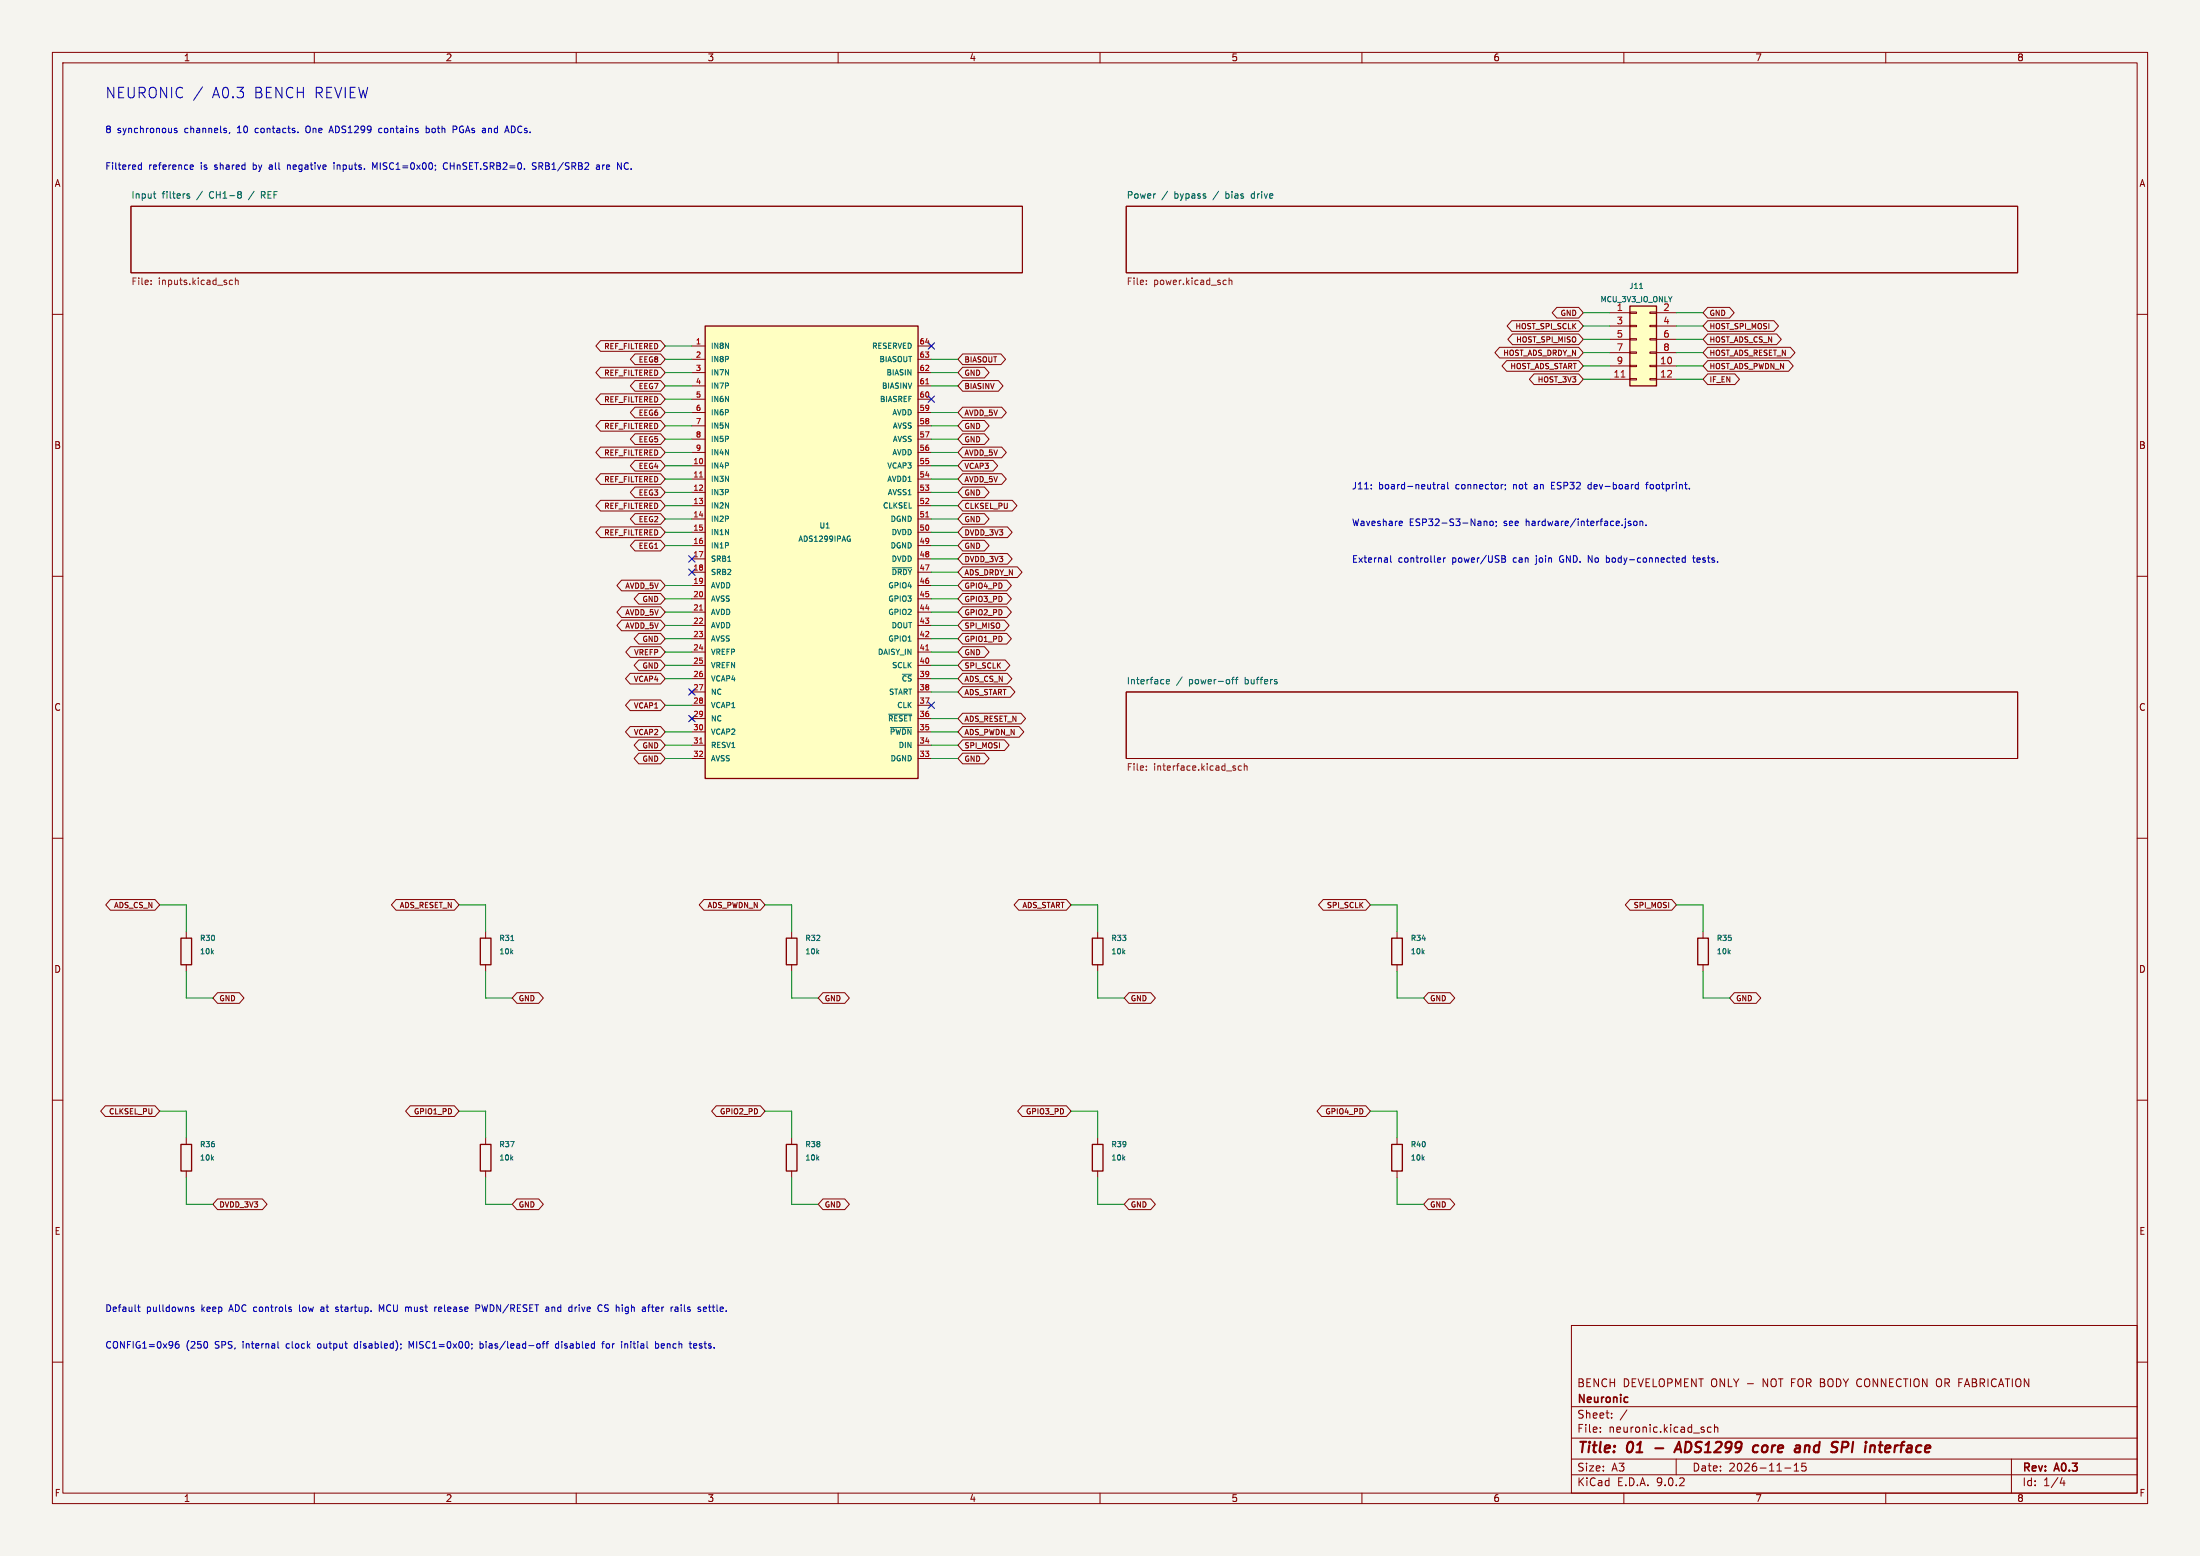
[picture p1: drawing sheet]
<svg xmlns="http://www.w3.org/2000/svg" width="420mm" height="297mm" viewBox="0 0 420 297" stroke-linecap="round" stroke-linejoin="round" font-family="sans-serif">
<path d="M0 0h420v297h-420z" fill="#f5f4ef" stroke="#f5f4ef" stroke-width=".19"/>
<g fill="none" stroke="#840000" stroke-width=".19">
<path d="M10 10h400v277h-400zM12 12h396v273h-396zM60 10v2M110 10v2M160 10v2M210 10v2M260 10v2M310 10v2M360 10v2M25 39.4h170.2v12.7h-170.2zM215 39.4h170.2v12.7h-170.2zM10 60h2"/>
<path d="M408 60h2M10 110h2M408 110h2M215 132.1h170.2v12.7h-170.2zM10 160h2M408 160h2M35.6 177.8v1.3M92.7 177.8v1.3M151.1 177.8v1.3M209.5 177.8v1.3M266.7 177.8v1.3M325.1 177.8v1.3"/>
<path d="M35.6 184.2v1.2M92.7 184.2v1.2M151.1 184.2v1.2M209.5 184.2v1.2M266.7 184.2v1.2M325.1 184.2v1.2M10 210h2M92.7 217.2v1.2M151.1 217.2v1.2M209.5 217.2v1.2M266.7 217.2v1.2M408 210h2"/>
<path d="M92.7 223.5v1.3M151.1 223.5v1.3M209.5 223.5v1.3M266.7 223.5v1.3M300 253h108v32h-108zM10 260h2M300 278.5h108M300 274.5h108M300 268.5h108M305.5 273.2v.2M305.5 272.5v.1M307.7 270.5v.2"/>
<path d="M307.7 269.8v.1M310.6 269.1l-1.3 1.9M320 278.5v3M326.7 272.5l-.5-.1-.3 .3 .2 .6h.6M327.3 272.5l.2-.1 .4 .1v.9M327.3 271.9v1.5M342.5 279.7l.4-.4v1.5M344.7 279.3h-.7l-.1 .7 .3-.1h.5l.1 .2-.1 .5-.2 .2-.6-.2M384 278.5v6.5M408 260h2M60 285v2M110 285v2"/>
<path d="M160 285v2M210 285v2M260 285v2M300 281.5h108M310 285v2M340.7 280.2h1.2M342.5 280.8h.9M360 285v2M393.7 282l-.4 1.1h.9M394 282.6v1"/>
</g>
<path d="M316 276.4h1.5M319.6 277.2l.9-2 .5 2M319.9 276.6h.9M334.8 277.1h.7M335.7 276a.66 .66 0 0 0-1 .3M336.4 276.3v.7M344.6 275.9l-.1 1.3M345.2 275.9l-.6 .2M351.8 275.2l.9 .1a.58 .58 0 0 1-.3 1h-.8M360.3 275.9l-.4 .3-.1 .7 .3 .3M360.9 276.3l-1 .2" fill="none" stroke="#840000" stroke-width=".4"/>
<path d="M310.6 266.7l.2 .1M310.8 267.6l-.2 .1" fill="none" stroke="#840000" stroke-width=".3"/>
<g fill="none" stroke="#006464" stroke-width=".19">
<path d="M29.3 37h.5M29.5 37.8h.3M35.7 37.2l.5 .4-.2 .2h-.3M36.2 37.1l-.3-.1-.2 .2M45.8 36.6l.3 .2-.3 .3 .3 .3v.2l-.3 .2M49.9 37.2h.5M50.4 36.6h-.5v1.2M239 37.1l-.1 .1 .1 .6M222.7 130.1l.6-.1-.1-.2-.4-.1-.1 .2v.6h.5M235.1 129.7h.5M235.6 129.3l-.3 .2v1M235.8 129.7h.5"/>
<path d="M236.3 129.3l-.3 .2v1M97.5 179.5h.6"/>
</g>
<g fill="none" stroke="#725600" stroke-width=".19">
<path d="M28.8 54.2v.1M28.8 53.5v.2M43.8 54.1l.2 .2h.4M44.4 53.5h-.4l-.2 .2M44.9 53.6l.2-.1h.3l.1 .8M44.9 53.1v1.2M218.8 53.5v.2M218.8 54.2v.1M233.7 53.5h.4M234.1 54.3h-.4M234.6 53.6l.2-.1h.3l.1 .8M234.6 53.1v1.2"/>
<path d="M218.8 146.9v.1M218.8 146.2v.2M235.8 146.7v.3M237 146.2h-.4l-.2 .2 .1 .6h.5M237.5 146.3l.2-.1h.3l.1 .8M237.5 145.8v1.2"/>
</g>
<path d="M34.5 179.1h2.1v5.1h-2.1zM91.7 179.1h2v5.1h-2zM150.1 179.1h2v5.1h-2zM208.5 179.1h2.1v5.1h-2.1zM265.7 179.1h2v5.1h-2zM324.1 179.1h2v5.1h-2zM91.7 218.4h2v5.1h-2zM150.1 218.4h2v5.1h-2zM208.5 218.4h2.1v5.1h-2.1zM265.7 218.4h2v5.1h-2z" fill="none" stroke="#840000" stroke-width=".25"/>
<path d="M134.6 62.2h40.7v86.4h-40.7z" fill="#ffffc2"/>
<path d="M134.6 62.2h40.7v86.4h-40.7z" fill="none" stroke="#840000" stroke-width=".25"/>
<g fill="none" stroke="#840000" stroke-width=".19">
<path d="M132.1 66h2.5M132.1 68.6h2.5M132.1 71.1h2.5M132.1 73.7h2.5M132.1 76.2h2.5M132.1 78.7h2.5M175.3 66h2.5M175.3 68.6h2.5M175.3 71.1h2.5M175.3 73.7h2.5M175.3 76.2h2.5M175.3 78.7h2.5"/>
<path d="M177.4 65.7l.8 .7M178.2 65.7l-.8 .7M132.1 81.3h2.5M132.1 83.8h2.5M132.1 86.4h2.5M132.1 88.9h2.5M132.1 91.4h2.5M132.1 94h2.5M132.1 96.5h2.5M132.1 99.1h2.5M175.3 81.3h2.5M175.3 83.8h2.5"/>
<path d="M175.3 86.4h2.5M175.3 88.9h2.5M175.3 91.4h2.5M175.3 94h2.5M175.3 96.5h2.5M175.3 99.1h2.5M132.1 101.6h2.5M132.1 104.1h2.5M132.1 106.7h2.5M132.1 109.2h2.5M132.1 111.8h2.5M132.1 114.3h2.5"/>
<path d="M132.1 116.8h2.5M132.1 119.4h2.5M175.3 101.6h2.5M175.3 104.1h2.5M175.3 106.7h2.5M175.3 109.2h2.5M175.3 111.8h2.5M175.3 114.3h2.5M175.3 116.8h2.5M175.3 119.4h2.5M131.7 131.7l.8 .8M131.7 136.8l.8 .7"/>
<path d="M132.1 121.9h2.5M132.1 124.5h2.5M132.1 127h2.5M132.1 129.5h2.5M132.1 132.1h2.5M132.1 134.6h2.5M132.1 137.2h2.5M132.1 139.7h2.5M132.5 131.7l-.8 .8M132.5 136.8l-.8 .7M175.3 121.9h2.5M175.3 124.5h2.5"/>
<path d="M175.3 127h2.5M175.3 129.5h2.5M175.3 132.1h2.5M175.3 134.6h2.5M175.3 137.2h2.5M175.3 139.7h2.5M132.1 142.2h2.5M132.1 144.8h2.5M175.3 142.2h2.5M175.3 144.8h2.5"/>
</g>
<path d="M176.7 73.3h.6M133.5 91.1h.6M176.7 98.7h.6M133.5 116.5h.6M176.7 124.1h.6M133.5 141.9h.6" fill="none" stroke="#a90000" stroke-width=".19"/>
<path d="M162.1 102.3l.2 .1M162.1 102.9h.2v.3l-.2 .1M170.3 108.4h3.7M169.6 136.3h4.4M170 138.9h4M172.3 128.7h1.7" fill="none" stroke="#006464" stroke-width=".19"/>
<path d="M311.1 58.4h5.1v15.3h-5.1z" fill="#ffffc2"/>
<path d="M311.1 58.4h5.1v15.3h-5.1zM34.5 218.4h2.1v5.1h-2.1z" fill="none" stroke="#840000" stroke-width=".25"/>
<g fill="none" stroke="#840000" stroke-width=".19">
<path d="M297.2 58.7h4.2l.9 1-.9 1h-4.2l-.9-1zM307.3 59.7h3.8M311.1 59.6h1.3v.2h-1.3zM315 59.6h1.2v.2h-1.2zM316.2 59.7h3.8M326 58.7h4.2l.9 1-.9 1h-4.2l-.9-1zM114.6 75.2h11.5l.9 1-.9 1h-11.5l-.8-1zM114.6 70.1h11.5l.9 1-.9 1h-11.5l-.8-1zM114.6 65h11.5l.9 1-.9 1.1h-11.5l-.8-1.1zM121.2 77.7h4.9l.9 1-.9 1.1h-4.9l-.9-1.1zM121.2 67.6h4.9l.9 1-.9 1h-4.9l-.9-1zM121.2 72.6h4.9l.9 1.1-.9 1h-4.9l-.9-1z"/>
<path d="M183.8 77.7h7.4l.9 1-.9 1.1h-7.4l-.9-1.1zM183.8 67.6h7.3l.9 1-.9 1h-7.3l-.9-1zM183.8 70.1h4.1l.9 1-.9 1h-4.1l-.9-1zM183.8 72.6h6.8l.9 1.1-.9 1h-6.8l-.9-1zM286.3 66.3h15.1l.9 1-.9 1h-15.1l-.9-1zM287.6 68.8h13.8l.9 1.1-.9 1h-13.8l-.9-1zM288.6 61.2h12.8l.9 1-.9 1h-12.8l-.9-1zM288.7 63.8h12.7l.9 1-.9 1h-12.7l-.8-1zM292.9 71.4h8.5l.9 1-.9 1h-8.5l-.9-1zM307.3 62.2h3.8M307.3 64.8h3.8M307.3 67.3h3.8"/>
<path d="M307.3 69.9h3.8M307.3 72.4h3.8M311.1 62.1h1.3v.3h-1.3zM311.1 64.6h1.3v.3h-1.3zM311.1 67.2h1.3v.2h-1.3zM311.1 69.7h1.3v.3h-1.3zM311.1 72.3h1.3v.2h-1.3zM315 62.1h1.2v.3h-1.2zM315 64.6h1.2v.3h-1.2zM315 67.2h1.2v.2h-1.2zM315 69.7h1.2v.3h-1.2zM315 72.3h1.2v.2h-1.2z"/>
<path d="M316.2 62.2h3.8M316.2 64.8h3.8M316.2 67.3h3.8M316.2 69.9h3.8M316.2 72.4h3.8M326 68.8h15.4l.9 1.1-.9 1h-15.4l-.9-1zM326 71.4h5.2l.9 1-.9 1h-5.2l-.9-1zM326 66.3h15.8l.9 1-.9 1h-15.8l-.9-1zM326 63.8h13.2l.9 1-.9 1h-13.2l-.9-1zM326 61.2h12.6l.9 1-.9 1h-12.6l-.9-1zM114.6 80.3h11.5l.9 1-.9 1h-11.5l-.8-1zM114.6 85.3h11.5l.9 1.1-.9 1h-11.5l-.8-1z"/>
<path d="M114.6 90.4h11.5l.9 1-.9 1.1h-11.5l-.8-1.1zM114.6 95.5h11.5l.9 1-.9 1h-11.5l-.8-1zM121.2 93h4.9l.9 1-.9 1h-4.9l-.9-1zM121.2 87.9h4.9l.9 1-.9 1h-4.9l-.9-1zM121.2 82.8h4.9l.9 1-.9 1h-4.9l-.9-1zM121.2 98h4.9l.9 1.1-.9 1h-4.9l-.9-1zM183.8 93h4.1l.9 1-.9 1h-4.1l-.9-1zM183.8 98h4.1l.9 1.1-.9 1h-4.1l-.9-1zM183.8 95.5h9.5l.8 1-.8 1h-9.5l-.9-1zM183.8 90.4h7.4l.9 1-.9 1.1h-7.4l-.9-1.1zM183.8 87.9h5.8l.9 1-.9 1h-5.8l-.9-1zM183.8 85.3h7.4l.9 1.1-.9 1h-7.4l-.9-1z"/>
<path d="M183.8 82.8h4.1l.9 1-.9 1h-4.1l-.9-1zM183.8 80.3h4.1l.9 1-.9 1h-4.1l-.9-1zM114.6 100.6h11.5l.9 1-.9 1h-11.5l-.8-1zM118.7 110.7h7.4l.9 1.1-.9 1h-7.4l-.9-1zM118.7 115.8h7.4l.9 1-.9 1.1h-7.4l-.9-1.1zM118.7 118.4h7.4l.9 1-.9 1h-7.4l-.9-1zM121.2 103.1h4.9l.9 1-.9 1.1h-4.9l-.9-1.1zM121.9 113.3h4.2l.9 1-.9 1h-4.2l-.8-1zM183.8 100.6h8.5l.9 1-.9 1h-8.5l-.9-1zM183.8 105.7h8.5l.9 1-.9 1h-8.5l-.9-1zM183.8 108.2h10.4l.9 1-.9 1h-10.4l-.9-1zM183.8 110.7h8.4l.9 1.1-.9 1h-8.4l-.9-1z"/>
<path d="M183.8 113.3h8.4l.9 1-.9 1h-8.4l-.9-1zM183.8 115.8h8.4l.9 1-.9 1.1h-8.4l-.9-1.1zM183.8 118.4h8l.8 1-.8 1h-8l-.9-1zM183.8 103.1h4.1l.9 1-.9 1.1h-4.1l-.9-1.1zM120.3 138.7h5.8l.9 1-.9 1h-5.8l-.9-1zM120.3 133.6h5.8l.9 1-.9 1h-5.8l-.9-1zM120.3 128.5h5.8l.9 1-.9 1.1h-5.8l-.9-1.1zM120.4 123.4h5.7l.9 1.1-.9 1h-5.7l-.9-1zM121.9 126h4.2l.9 1-.9 1h-4.2l-.8-1zM121.9 120.9h4.2l.9 1-.9 1h-4.2l-.8-1zM183.8 120.9h8.4l.9 1-.9 1h-8.4l-.9-1zM183.8 123.4h4.1l.9 1.1-.9 1h-4.1l-.9-1z"/>
<path d="M183.8 126h8.1l.9 1-.9 1h-8.1l-.9-1zM183.8 128.5h8.5l.9 1-.9 1.1h-8.5l-.9-1.1zM183.8 136.1h11.1l.9 1.1-.9 1h-11.1l-.9-1zM183.8 138.7h10.8l.8 1-.8 1h-10.8l-.9-1zM183.8 131.1h9.1l.9 1-.9 1h-9.1l-.9-1zM121.9 143.8h4.2l.9 1-.9 1h-4.2l-.8-1zM121.9 141.2h4.2l.9 1-.9 1.1h-4.2l-.8-1.1zM183.8 141.2h8l.8 1-.8 1.1h-8l-.9-1.1zM183.8 143.8h4.1l.9 1-.9 1h-4.1l-.9-1zM21.1 171.7h8.5l.9 1-.9 1h-8.5l-.9-1zM75.6 171.7h11.1l.9 1-.9 1h-11.1l-.9-1zM134.4 171.7h10.8l.8 1-.8 1h-10.8l-.9-1z"/>
<path d="M194.5 171.7h9.1l.9 1-.9 1h-9.1l-.9-1zM252.6 171.7h8.1l.9 1-.9 1h-8.1l-.9-1zM311.2 171.7h8l.8 1-.8 1h-8l-.9-1zM41.5 189.5h4.2l.9 1-.9 1h-4.2l-.9-1zM98.7 189.5h4.1l.9 1-.9 1h-4.1l-.9-1zM157.1 189.5h4.2l.9 1-.9 1h-4.2l-.9-1zM215.5 189.5h4.2l.9 1-.9 1h-4.2l-.9-1zM272.7 189.5h4.1l.9 1-.9 1h-4.1l-.9-1zM331.1 189.5h4.2l.8 1-.8 1h-4.2l-.9-1zM20.1 211.1h9.5l.9 1-.9 1h-9.5l-.9-1zM35.6 217.2v1.2M78.3 211.1h8.4l.9 1-.9 1h-8.4l-.9-1z"/>
<path d="M136.7 211.1h8.5l.8 1-.8 1h-8.5l-.8-1zM195.2 211.1h8.4l.9 1-.9 1h-8.4l-.9-1zM252.3 211.1h8.4l.9 1-.9 1h-8.4l-.9-1zM35.6 223.5v1.3M41.5 228.9h8.6l.9 1-.9 1h-8.6l-.9-1zM98.7 228.9h4.1l.9 1-.9 1h-4.1l-.9-1zM157.1 228.9h4.2l.9 1-.9 1h-4.2l-.9-1zM215.5 228.9h4.2l.9 1-.9 1h-4.2l-.9-1zM272.7 228.9h4.1l.9 1-.9 1h-4.1l-.9-1z"/>
</g>
<path d="M309.5 72h.7" fill="none" stroke="#a90000" stroke-width=".19"/>
<path d="M313 55.1h.6" fill="none" stroke="#006464" stroke-width=".19"/>
<g fill="none" stroke="#009600" stroke-width=".19">
<path d="M302.3 59.7h5M320 59.7h5.1M127 66h5.1M127 68.6h5.1M127 71.1h5.1M127 73.7h5.1M127 76.2h5.1M127 78.7h5.1M177.8 68.6h5.1M177.8 71.1h5.1M177.8 73.7h5.1M177.8 78.7h5.1"/>
<path d="M302.3 72.4h5M302.3 69.9h5M302.3 64.8h5M302.3 67.3h5M302.3 62.2h5M320 72.4h5.1M320 69.9h5.1M320 64.8h5.1M320 67.3h5.1M320 62.2h5.1M127 83.8h5.1M127 86.4h5.1"/>
<path d="M127 88.9h5.1M127 81.3h5.1M127 96.5h5.1M127 99.1h5.1M127 94h5.1M127 91.4h5.1M177.8 83.8h5.1M177.8 86.4h5.1M177.8 88.9h5.1M177.8 81.3h5.1M177.8 96.5h5.1M177.8 99.1h5.1"/>
<path d="M177.8 94h5.1M177.8 91.4h5.1M127 104.1h5.1M127 101.6h5.1M127 111.8h5.1M127 114.3h5.1M127 116.8h5.1M127 119.4h5.1M177.8 104.1h5.1M177.8 101.6h5.1M177.8 111.8h5.1M177.8 114.3h5.1"/>
<path d="M177.8 116.8h5.1M177.8 119.4h5.1M177.8 109.2h5.1M177.8 106.7h5.1M127 139.7h5.1M127 124.5h5.1M127 127h5.1M127 129.5h5.1M127 134.6h5.1M127 121.9h5.1M177.8 137.2h5.1M177.8 139.7h5.1"/>
<path d="M177.8 124.5h5.1M177.8 127h5.1M177.8 129.5h5.1M177.8 121.9h5.1M177.8 132.1h5.1M127 142.2h5.1M127 144.8h5.1M177.8 142.2h5.1M177.8 144.8h5.1M30.5 172.7h5.1v5.1M87.6 172.7h5.1v5.1M146 172.7h5.1v5.1"/>
<path d="M204.5 172.7h5v5.1M261.6 172.7h5.1v5.1M320 172.7h5.1v5.1M35.6 185.4v5.1h5M92.7 185.4v5.1h5.1M151.1 185.4v5.1h5.1M209.5 185.4v5.1h5.1M266.7 185.4v5.1h5.1M325.1 185.4v5.1h5.1M30.5 212.1h5.1v5.1M87.6 212.1h5.1v5.1M146 212.1h5.1v5.1"/>
<path d="M204.5 212.1h5v5.1M261.6 212.1h5.1v5.1M35.6 224.8v5.1h5M92.7 224.8v5.1h5.1M151.1 224.8v5.1h5.1M209.5 224.8v5.1h5.1M266.7 224.8v5.1h5.1"/>
</g>
<g fill="none" stroke="#000084" stroke-width=".19">
<path d="M177.2 75.6l1.2 1.2M177.2 65.4l1.2 1.2M178.4 75.6l-1.2 1.2M178.4 65.4l-1.2 1.2M131.5 108.6l1.2 1.2M131.5 106.1l1.2 1.2M132.7 108.6l-1.2 1.2M132.7 106.1l-1.2 1.2M131.5 131.5l1.2 1.2M131.5 136.6l1.2 1.2M132.7 131.5l-1.2 1.2M132.7 136.6l-1.2 1.2"/>
<path d="M177.2 134l1.2 1.2M178.4 134l-1.2 1.2"/>
</g>
<g fill="none" stroke="#0000c2" stroke-width=".19">
<path d="M38.7 16.6l-1.7 2.5M26.4 32.1l.2 .2h.4M27 31.1v1.2M27 31.5h-.4l-.2 .2M33.8 24.5h-.3l-.2 .2v.1l.5 .2v.3h-.5M36.4 32.3h.5M36.4 31.5h.3l.2 .3-.6 .1M43.9 25.3l-.2 .2M51.5 31.5h-.1M51.5 31.8l-.1 .2 .1 .3M54.9 31.5v.8M55.2 31.5l-.3 .1"/>
<path d="M56.9 25.2v.1M58.6 24.1a.9 .9 0 0 0 0 1.2M62.9 25h.6M63.2 24.1l-.4 1.2M63.8 31.1v.1M63.8 31.5v.8M72 31.1l-.4 .9-.5-.9v1.2M72.9 24.5h-.4l-.2 .2 .1 .6h.5M81.4 24.5h.3l.3 .2-.2 .6h-.4M81.4 24.1v1.2M85.4 31.2a.6 .6 0 0 0-.8 .4 .6 .6 0 0 0 .6 .7l.2-.1M86.5 24.1h.5l.2 .2-.1 .4h-.6"/>
<path d="M97.9 24.1h-.3v1.2h.3M102.3 31.1h-.4l-.2 .1v.3l.5 .3 .1 .3-.2 .2h-.5M113.9 31.5h.5v.8M114.4 31.8h-.4l-.2 .2 .2 .3h.4M115 31.5v.8M115.3 31.5l-.3 .2M119.6 31.1a.68 .68 0 0 0-.4 .6 .68 .68 0 0 0 .4 .6M261.8 93.2v.1M261.8 92.5v.2M267.3 99.5h.4v.3l-.6 .1M274.4 92.5v.8M274.8 92.5l-.4 .2"/>
<path d="M275.2 92.5h.5l.1 .8M275.8 92.8h-.5l-.1 .2 .1 .3h.5M276.4 92.1v1l.1 .2M283.3 99.6l.2-.1h.3l.1 .8M283.3 99.5v.8M284.5 99.6l.1-.1 .4 .1 .1 .5-.1 .2h-.4l-.1-.1zM285.6 99.5v.2M286.9 92.5h-.2M287.4 92.5v.2M287.4 93.3l-.1 .2M296.2 92.7h.4M296.8 92.1h-.6v1.2h.6"/>
<path d="M303.6 92.5h-.3l-.1 .2v.5l.4 .1M310.9 99.8l.4 .2 .1 .1-.2 .2h-.4M310.9 99.5h.4M312 99.5h.3l.2 .2v.4l-.2 .2h-.3l-.1-.2zM312.4 92.5h.4M312.8 93.3h-.4M312.8 92.1v1.2M313.1 99.6l.2-.1h.3v.8M313.1 99.5v.8M314.2 92.5h.4M314.6 92.1l-.3 .1v1.1M265.5 106.1v1l.2 .2"/>
<path d="M267.7 100.3h-.4M274.6 106.5h.4v.3l-.6 .1M275 107.3h-.4M275.6 106.5v.8M275.9 106.5l-.3 .2M285.7 100.3l-.1 .2M286.7 106.1l.6 .1 .1 .2-.3 .3M286.7 106.7h.4M287.1 106.7l.3 .2v.3l-.7 .1M293.1 107.8h.1M298 106.1l-.3 .5 .3 .7M306.8 106.5l.4 .1"/>
<path d="M307.2 107.2l-.4 .1M314.2 100.2v.1M321.7 106.5h-.3l-.3 .2 .1 .6h.5M321.7 106.1v1.2M323.1 106.5h.5M323.3 106.1v1l.3 .2M26.3 249.5h.5M26.4 249.1v1l.4 .2M34.1 256.1h-.4a.86 .86 0 0 0 0 1.2l.4-.1 .1-.4-.3-.3h-.2l-.2 .3M37 249.5h-.3l-.2 .2v.1l.5 .2v.3h-.5M39.6 256.3v.8M53.1 256.1v1l.1 .2"/>
<path d="M55.6 250v.3M57.2 249.1v1l.2 .2M60.7 256.5l-.1 .2 .1 .6M61.6 249.5h-.3M61.7 249.8h-.3l-.2 .2 .1 .3h.4M64.1 249.5h.4M64.1 249.8l.5 .3M64.6 250.1l-.2 .2h-.3M68.1 256.5h-.3l-.2 .2 .1 .5 .4 .1M73.3 249.1l-.5 .9-.4-.9v1.2M78.9 256.1l-.4 .9-.4-.9v1.2M83.2 249.5h.2"/>
<path d="M84.1 249.5l-.4 .2 .1 .6h.3M84.3 249.8l-.6 .1M90.9 249.1h.4l.3 .2-.1 .4h-.6M91.6 256.5h.4l.2 .2-.1 .6h-.5M91.6 256.1v1.2M92 249.1l.3 1.2M103.1 256.6v.6M103.5 256.5h.5M104 256.1l-.3 .1v1.1M104.2 256.5h.5M104.7 256.1l-.3 .1v1.1M105.4 249.5v.8"/>
<path d="M105.7 249.5l-.3 .1M106.6 256.5h-.3l-.3 .2 .2 .6h.4M106.6 256.1v1.2M109.8 249.5v.8M110.1 249.5l-.3 .2M114.9 256.5h.4M115.3 256.1l-.3 .1v1.1M116.1 250.1l-.2 .2h-.5M116.1 249.1h-.4l-.3 .2 .1 .3 .6 .4M116.1 256.5h-.3l-.1 .2 .1 .5 .3 .1M119.3 256.5h.5v.8M124.4 249.5h.4"/>
<path d="M124.5 249.1v1l.3 .2M125.1 256.5h.4l.3 .2-.2 .6h-.5M125.1 256.1v1.2M126.8 256.5h-.4l-.2 .2 .1 .6h.5M126.8 256.8l-.6 .1M130 249.1v.1M130 249.5v.8M130.6 249.1l.1 1.2M132.5 257.3h.4M132.5 256.5h.3l.2 .3-.6 .1M135.2 249.5h.5M135.4 249.1v1l.3 .2"/>
<path d="M136 249.5h.5"/>
</g>
<g font-size="2.8" fill="#0000c2">
<text x="20" y="19">NEURONIC /</text>
<text x="40.4" y="19">A0.3</text>
<text x="48.5" y="19">BENCH REVIEW</text>
</g>
<g font-size="2.8" fill="#840000">
<text x="301" y="277.9">Title:</text>
<text x="310.6" y="277.9">01</text>
<text x="321.6" y="277.9">ADS1299</text>
<text x="337.1" y="277.9">core</text>
<text x="345.9" y="277.9">and</text>
<text x="353.7" y="277.9">SPI</text>
<text x="360.9" y="277.9">interface</text>
</g>
<g font-size="2.1" fill="#840000">
<text x="301" y="268.2">Neuronic</text>
<text x="301" y="265">BENCH</text>
<text x="309.8" y="265">DEVELOPMENT ONLY -</text>
<text x="336.8" y="265">NOT FOR BODY CONNECTION OR FABRICATION</text>
<text x="301" y="273.7">File:</text>
<text x="301" y="271">Sheet:</text>
<text x="307.1" y="273.7">neuronic.kicad_sch</text>
<text x="301" y="281.1">Size:</text>
<text x="307.6" y="281.1">A3</text>
<text x="323" y="281.1">Date:</text>
<text x="330" y="281.1">2026-11-15</text>
<text x="386" y="281.3">Rev:</text>
<text x="392.4" y="281.3">A0.3</text>
<text x="301" y="283.9">KiCad</text>
<text x="308.7" y="283.9">E.D.A.</text>
<text x="316.3" y="283.9">9.0.2</text>
<text x="386" y="283.9">Id:</text>
<text x="390.1" y="283.9">1/4</text>
</g>
<g font-size="1.8" fill="#840000">
<text x="35" y="11.9">1</text>
<text x="85" y="11.9">2</text>
<text x="135" y="11.9">3</text>
<text x="185" y="11.9">4</text>
<text x="235" y="11.9">5</text>
<text x="285" y="11.9">6</text>
<text x="335" y="11.9">7</text>
<text x="385" y="11.9">8</text>
<text x="10.3" y="35.9">A</text>
<text x="408.3" y="35.9">A</text>
<text x="10.3" y="85.9">B</text>
<text x="408.2" y="85.9">B</text>
<text x="10.3" y="135.9">C</text>
<text x="408.2" y="135.9">C</text>
<text x="10.3" y="185.9">D</text>
<text x="408.2" y="185.9">D</text>
<text x="10.3" y="235.9">E</text>
<text x="408.3" y="235.9">E</text>
<text x="10.3" y="285.9">F</text>
<text x="35" y="286.9">1</text>
<text x="85" y="286.9">2</text>
<text x="135" y="286.9">3</text>
<text x="185" y="286.9">4</text>
<text x="235" y="286.9">5</text>
<text x="285" y="286.9">6</text>
<text x="335" y="286.9">7</text>
<text x="385" y="286.9">8</text>
<text x="408.3" y="285.9">F</text>
</g>
<g font-size="1.8" fill="#0000c2">
<text x="20" y="25.6">8</text>
<text x="22.4" y="25.6">synchronous</text>
<text x="35.3" y="25.6">channels,</text>
<text x="45.6" y="25.6">10</text>
<text x="49.2" y="25.6">contacts.</text>
<text x="59.1" y="25.6">One</text>
<text x="63.8" y="25.6">ADS1299</text>
<text x="73.4" y="25.6">contains</text>
<text x="82.6" y="25.6">both</text>
<text x="87.9" y="25.6">PGAs and</text>
<text x="98.4" y="25.6">ADCs.</text>
<text x="20" y="32.6">Filtered</text>
<text x="28.4" y="32.6">reference</text>
<text x="38.4" y="32.6">is</text>
<text x="41.2" y="32.6">shared</text>
<text x="48.8" y="32.6">by</text>
<text x="52" y="32.6">all</text>
<text x="55.7" y="32.6">negative</text>
<text x="64.8" y="32.6">inputs.</text>
<text x="72.4" y="32.6">MISC1=0x00;</text>
<text x="86.1" y="32.6">CHnSET.SRB2=0.</text>
<text x="103.3" y="32.6">SRB1/SRB2</text>
<text x="115.7" y="32.6">are</text>
<text x="119.9" y="32.6">NC.</text>
<text x="258" y="93.6">J11:</text>
<text x="263.2" y="93.6">board-neutral</text>
<text x="278" y="93.6">connector;</text>
<text x="289.1" y="93.6">not</text>
<text x="293.3" y="93.6">an</text>
<text x="296.8" y="93.6">ESP32</text>
<text x="304" y="93.6">dev-board</text>
<text x="315.4" y="93.6">footprint.</text>
<text x="258" y="100.6">Waveshare</text>
<text x="269" y="100.6">ESP32-S3-Nano;</text>
<text x="287.2" y="100.6">see</text>
<text x="291.6" y="100.6">hardware/interface.json.</text>
<text x="258" y="107.6">External</text>
<text x="266.9" y="107.6">controller</text>
<text x="277.3" y="107.6">power/USB</text>
<text x="289.1" y="107.6">can</text>
<text x="293.7" y="107.6">join</text>
<text x="298.4" y="107.6">GND. No</text>
<text x="307.7" y="107.6">body-connected</text>
<text x="324.5" y="107.6">tests.</text>
<text x="20" y="250.6">Default</text>
<text x="27.9" y="250.6">pulldowns</text>
<text x="38.5" y="250.6">keep</text>
<text x="44.1" y="250.6">ADC controls</text>
<text x="57.8" y="250.6">low</text>
<text x="62.1" y="250.6">at</text>
<text x="65.1" y="250.6">startup.</text>
<text x="73.6" y="250.6">MCU must</text>
<text x="84.6" y="250.6">release</text>
<text x="92.7" y="250.6">PWDN/RESET</text>
<text x="106.3" y="250.6">and</text>
<text x="110.9" y="250.6">drive</text>
<text x="116.6" y="250.6">CS high</text>
<text x="125.5" y="250.6">after</text>
<text x="131.2" y="250.6">rails</text>
<text x="136.6" y="250.6">settle.</text>
<text x="20" y="257.6">CONFIG1=0x96</text>
<text x="35.5" y="257.6">(250</text>
<text x="41.1" y="257.6">SPS,</text>
<text x="46.6" y="257.6">internal</text>
<text x="55.1" y="257.6">clock</text>
<text x="61.3" y="257.6">output</text>
<text x="68.5" y="257.6">disabled);</text>
<text x="79.1" y="257.6">MISC1=0x00;</text>
<text x="92.9" y="257.6">bias/lead-off</text>
<text x="107.5" y="257.6">disabled</text>
<text x="116.7" y="257.6">for</text>
<text x="120.5" y="257.6">initial</text>
<text x="127.2" y="257.6">bench</text>
<text x="134" y="257.6">tests.</text>
</g>
<g font-size="1.8" fill="#006464">
<text x="25" y="38">Input</text>
<text x="30.9" y="38">filters</text>
<text x="37.7" y="38">/</text>
<text x="40.2" y="38">CH1-8</text>
<text x="48" y="38">/</text>
<text x="50.5" y="38">REF</text>
<text x="215" y="38">Power</text>
<text x="221.8" y="38">/</text>
<text x="224.3" y="38">bypass</text>
<text x="231.9" y="38">/</text>
<text x="234.4" y="38">bias</text>
<text x="239.5" y="38">drive</text>
<text x="308.5" y="59.4">1</text>
<text x="317.4" y="59.4">2</text>
<text x="215" y="130.7">Interface</text>
<text x="224.6" y="130.7">/</text>
<text x="227.1" y="130.7">power-off</text>
<text x="237.9" y="130.7">buffers</text>
</g>
<g font-size="1.8" fill="#725600">
<text x="25" y="54.7">File:</text>
<text x="30.2" y="54.7">inputs.kicad_sch</text>
<text x="215" y="54.7">File:</text>
<text x="220.2" y="54.7">power.kicad_sch</text>
<text x="215" y="147.4">File:</text>
<text x="220.2" y="147.4">interface.kicad_sch</text>
</g>
<g font-size="1.8" fill="#a90000">
<text x="308.5" y="62">3</text>
<text x="308.5" y="64.5">5</text>
<text x="317.4" y="62">4</text>
<text x="317.4" y="64.5">6</text>
<text x="308.5" y="67.1">7</text>
<text x="308.5" y="69.6">9</text>
<text x="316.8" y="69.6">10</text>
<text x="317.4" y="67.1">8</text>
<text x="307.9" y="72.1">11</text>
<text x="316.8" y="72.1">12</text>
</g>
<g font-size="1.4" fill="#006464">
<text x="305.4" y="57.9">MCU_3V3_IO_ONLY</text>
<text x="310.9" y="55.3">J11</text>
<text x="135.6" y="66.8">IN8N</text>
<text x="135.6" y="69.3">IN8P</text>
<text x="135.6" y="71.9">IN7N</text>
<text x="166.3" y="66.8">RESERVED</text>
<text x="167.7" y="69.3">BIASOUT</text>
<text x="169.1" y="71.9">BIASIN</text>
<text x="135.6" y="74.4">IN7P</text>
<text x="135.6" y="76.9">IN6N</text>
<text x="167.8" y="76.9">BIASREF</text>
<text x="168.2" y="74.4">BIASINV</text>
<text x="135.6" y="79.5">IN6P</text>
<text x="135.6" y="82">IN5N</text>
<text x="170.2" y="79.5">AVDD</text>
<text x="170.3" y="82">AVSS</text>
<text x="135.6" y="84.6">IN5P</text>
<text x="135.6" y="87.1">IN4N</text>
<text x="135.6" y="89.6">IN4P</text>
<text x="169.2" y="89.6">VCAP3</text>
<text x="170.2" y="87.1">AVDD</text>
<text x="170.3" y="84.6">AVSS</text>
<text x="135.6" y="92.2">IN3N</text>
<text x="135.6" y="94.7">IN3P</text>
<text x="169.2" y="92.2">AVDD1</text>
<text x="169.3" y="94.7">AVSS1</text>
<text x="135.6" y="97.3">IN2N</text>
<text x="135.6" y="99.8">IN2P</text>
<text x="156.3" y="101.1">U1</text>
<text x="168.4" y="97.3">CLKSEL</text>
<text x="169.9" y="99.8">DGND</text>
<text x="135.6" y="102.3">IN1N</text>
<text x="135.6" y="104.9">IN1P</text>
<text x="135.6" y="107.4">SRB1</text>
<text x="152.3" y="103.6">ADS1299IPAG</text>
<text x="169.9" y="104.9">DGND</text>
<text x="170.1" y="102.3">DVDD</text>
<text x="170.1" y="107.4">DVDD</text>
<text x="135.6" y="110">SRB2</text>
<text x="135.6" y="112.5">AVDD</text>
<text x="169.4" y="112.5">GPIO4</text>
<text x="170.1" y="110">~{DRDY}</text>
<text x="135.6" y="115">AVSS</text>
<text x="135.6" y="117.6">AVDD</text>
<text x="169.4" y="115">GPIO3</text>
<text x="169.4" y="117.6">GPIO2</text>
<text x="135.6" y="120.1">AVDD</text>
<text x="135.6" y="122.7">AVSS</text>
<text x="135.6" y="125.2">VREFP</text>
<text x="167.5" y="125.2">DAISY_IN</text>
<text x="169.4" y="122.7">GPIO1</text>
<text x="170.1" y="120.1">DOUT</text>
<text x="135.6" y="127.7">VREFN</text>
<text x="135.6" y="130.3">VCAP4</text>
<text x="170.2" y="127.7">SCLK</text>
<text x="172" y="130.3">~{CS}</text>
<text x="135.6" y="132.8">NC</text>
<text x="135.6" y="135.4">VCAP1</text>
<text x="135.6" y="137.9">NC</text>
<text x="169.4" y="137.9">~{RESET}</text>
<text x="169.6" y="132.8">START</text>
<text x="171.1" y="135.4">CLK</text>
<text x="135.6" y="140.4">VCAP2</text>
<text x="135.6" y="143">RESV1</text>
<text x="169.7" y="140.4">~{PWDN}</text>
<text x="171.4" y="143">DIN</text>
<text x="135.6" y="145.5">AVSS</text>
<text x="169.9" y="145.5">DGND</text>
<text x="38.1" y="179.8">R30</text>
<text x="95.2" y="179.8">R31</text>
<text x="153.6" y="179.8">R32</text>
<text x="212.1" y="179.8">R33</text>
<text x="269.2" y="179.8">R34</text>
<text x="327.6" y="179.8">R35</text>
<text x="38.1" y="182.3">10k</text>
<text x="95.2" y="182.3">10k</text>
<text x="153.6" y="182.3">10k</text>
<text x="212.1" y="182.3">10k</text>
<text x="269.2" y="182.3">10k</text>
<text x="327.6" y="182.3">10k</text>
<text x="38.1" y="221.7">10k</text>
<text x="38.1" y="219.2">R36</text>
<text x="95.2" y="221.7">10k</text>
<text x="95.2" y="219.2">R37</text>
<text x="153.6" y="221.7">10k</text>
<text x="153.6" y="219.2">R38</text>
<text x="212.1" y="221.7">10k</text>
<text x="212.1" y="219.2">R39</text>
<text x="269.2" y="221.7">10k</text>
<text x="269.2" y="219.2">R40</text>
</g>
<g font-size="1.4" fill="#a90000">
<text x="132.7" y="65.8">1</text>
<text x="175.4" y="65.8">64</text>
<text x="132.7" y="68.3">2</text>
<text x="132.7" y="70.9">3</text>
<text x="175.4" y="68.3">63</text>
<text x="175.4" y="70.9">62</text>
<text x="132.7" y="73.4">4</text>
<text x="132.7" y="75.9">5</text>
<text x="175.4" y="73.4">61</text>
<text x="175.4" y="75.9">60</text>
<text x="132.7" y="78.5">6</text>
<text x="132.7" y="81">7</text>
<text x="132.7" y="83.6">8</text>
<text x="175.4" y="78.5">59</text>
<text x="175.4" y="81">58</text>
<text x="175.4" y="83.6">57</text>
<text x="132.3" y="88.6">10</text>
<text x="132.7" y="86.1">9</text>
<text x="175.4" y="86.1">56</text>
<text x="175.4" y="88.6">55</text>
<text x="132.3" y="91.2">11</text>
<text x="132.3" y="93.7">12</text>
<text x="175.4" y="91.2">54</text>
<text x="175.4" y="93.7">53</text>
<text x="132.3" y="96.3">13</text>
<text x="132.3" y="98.8">14</text>
<text x="132.3" y="101.3">15</text>
<text x="175.4" y="96.3">52</text>
<text x="175.4" y="98.8">51</text>
<text x="175.4" y="101.3">50</text>
<text x="132.3" y="103.9">16</text>
<text x="132.3" y="106.4">17</text>
<text x="175.4" y="103.9">49</text>
<text x="175.4" y="106.4">48</text>
<text x="132.3" y="109">18</text>
<text x="132.3" y="111.5">19</text>
<text x="175.4" y="109">47</text>
<text x="175.4" y="111.5">46</text>
<text x="132.3" y="114">20</text>
<text x="132.3" y="116.6">21</text>
<text x="132.3" y="119.1">22</text>
<text x="175.4" y="114">45</text>
<text x="175.4" y="116.6">44</text>
<text x="175.4" y="119.1">43</text>
<text x="132.3" y="121.7">23</text>
<text x="132.3" y="124.2">24</text>
<text x="175.4" y="121.7">42</text>
<text x="175.4" y="124.2">41</text>
<text x="132.3" y="126.7">25</text>
<text x="132.3" y="129.3">26</text>
<text x="132.3" y="131.8">27</text>
<text x="175.4" y="126.7">40</text>
<text x="175.4" y="129.3">39</text>
<text x="175.4" y="131.8">38</text>
<text x="132.3" y="134.4">28</text>
<text x="132.3" y="136.9">29</text>
<text x="175.4" y="134.4">37</text>
<text x="175.4" y="136.9">36</text>
<text x="132.3" y="139.4">30</text>
<text x="132.3" y="142">31</text>
<text x="175.4" y="139.4">35</text>
<text x="175.4" y="142">34</text>
<text x="132.3" y="144.5">32</text>
<text x="175.4" y="144.5">33</text>
</g>
<g font-size="1.4" fill="#840000">
<text x="289.2" y="63">HOST_SPI_SCLK</text>
<text x="289.3" y="65.6">HOST_SPI_MISO</text>
<text x="297.8" y="60.5">GND</text>
<text x="326.3" y="65.6">HOST_ADS_CS_N</text>
<text x="326.3" y="63">HOST_SPI_MOSI</text>
<text x="326.3" y="60.5">GND</text>
<text x="115.2" y="71.9">REF_FILTERED</text>
<text x="115.2" y="66.8">REF_FILTERED</text>
<text x="121.8" y="69.4">EEG8</text>
<text x="184" y="69.4">BIASOUT</text>
<text x="184" y="71.9">GND</text>
<text x="286.8" y="68.1">HOST_ADS_DRDY_N</text>
<text x="288.2" y="70.7">HOST_ADS_START</text>
<text x="326.3" y="70.7">HOST_ADS_PWDN_N</text>
<text x="326.3" y="68.1">HOST_ADS_RESET_N</text>
<text x="115.2" y="77">REF_FILTERED</text>
<text x="121.8" y="74.5">EEG7</text>
<text x="184" y="74.5">BIASINV</text>
<text x="293.4" y="73.2">HOST_3V3</text>
<text x="326.3" y="73.2">IF_EN</text>
<text x="115.2" y="82.1">REF_FILTERED</text>
<text x="121.8" y="79.5">EEG6</text>
<text x="184" y="82.1">GND</text>
<text x="184" y="79.5">AVDD_5V</text>
<text x="115.2" y="87.2">REF_FILTERED</text>
<text x="121.8" y="89.7">EEG4</text>
<text x="121.8" y="84.6">EEG5</text>
<text x="184" y="89.7">VCAP3</text>
<text x="184" y="87.2">AVDD_5V</text>
<text x="184" y="84.6">GND</text>
<text x="115.2" y="92.2">REF_FILTERED</text>
<text x="121.8" y="94.8">EEG3</text>
<text x="184" y="94.8">GND</text>
<text x="184" y="92.2">AVDD_5V</text>
<text x="115.2" y="97.3">REF_FILTERED</text>
<text x="121.8" y="99.9">EEG2</text>
<text x="184" y="99.9">GND</text>
<text x="184" y="97.3">CLKSEL_PU</text>
<text x="115.2" y="102.4">REF_FILTERED</text>
<text x="121.8" y="104.9">EEG1</text>
<text x="184" y="102.4">DVDD_3V3</text>
<text x="184" y="107.5">DVDD_3V3</text>
<text x="184" y="104.9">GND</text>
<text x="119.2" y="112.6">AVDD_5V</text>
<text x="184" y="110">ADS_DRDY_N</text>
<text x="184" y="112.6">GPIO4_PD</text>
<text x="119.2" y="117.6">AVDD_5V</text>
<text x="122.5" y="115.1">GND</text>
<text x="184" y="115.1">GPIO3_PD</text>
<text x="184" y="117.6">GPIO2_PD</text>
<text x="119.2" y="120.2">AVDD_5V</text>
<text x="120.9" y="125.3">VREFP</text>
<text x="122.5" y="122.7">GND</text>
<text x="184" y="120.2">SPI_MISO</text>
<text x="184" y="122.7">GPIO1_PD</text>
<text x="184" y="125.3">GND</text>
<text x="120.9" y="130.3">VCAP4</text>
<text x="122.5" y="127.8">GND</text>
<text x="184" y="127.8">SPI_SCLK</text>
<text x="184" y="130.3">ADS_CS_N</text>
<text x="120.9" y="135.4">VCAP1</text>
<text x="184" y="138">ADS_RESET_N</text>
<text x="184" y="132.9">ADS_START</text>
<text x="120.9" y="140.5">VCAP2</text>
<text x="122.5" y="143">GND</text>
<text x="184" y="140.5">ADS_PWDN_N</text>
<text x="184" y="143">SPI_MOSI</text>
<text x="122.5" y="145.6">GND</text>
<text x="184" y="145.6">GND</text>
<text x="21.6" y="173.5">ADS_CS_N</text>
<text x="76.2" y="173.5">ADS_RESET_N</text>
<text x="134.9" y="173.5">ADS_PWDN_N</text>
<text x="195" y="173.5">ADS_START</text>
<text x="253.2" y="173.5">SPI_SCLK</text>
<text x="311.7" y="173.5">SPI_MOSI</text>
<text x="41.8" y="191.3">GND</text>
<text x="98.9" y="191.3">GND</text>
<text x="157.4" y="191.3">GND</text>
<text x="215.8" y="191.3">GND</text>
<text x="272.9" y="191.3">GND</text>
<text x="331.3" y="191.3">GND</text>
<text x="20.7" y="212.9">CLKSEL_PU</text>
<text x="78.9" y="212.9">GPIO1_PD</text>
<text x="137.3" y="212.9">GPIO2_PD</text>
<text x="195.7" y="212.9">GPIO3_PD</text>
<text x="252.9" y="212.9">GPIO4_PD</text>
<text x="41.8" y="230.7">DVDD_3V3</text>
<text x="98.9" y="230.7">GND</text>
<text x="157.4" y="230.7">GND</text>
<text x="215.8" y="230.7">GND</text>
<text x="272.9" y="230.7">GND</text>
</g>
</svg>
